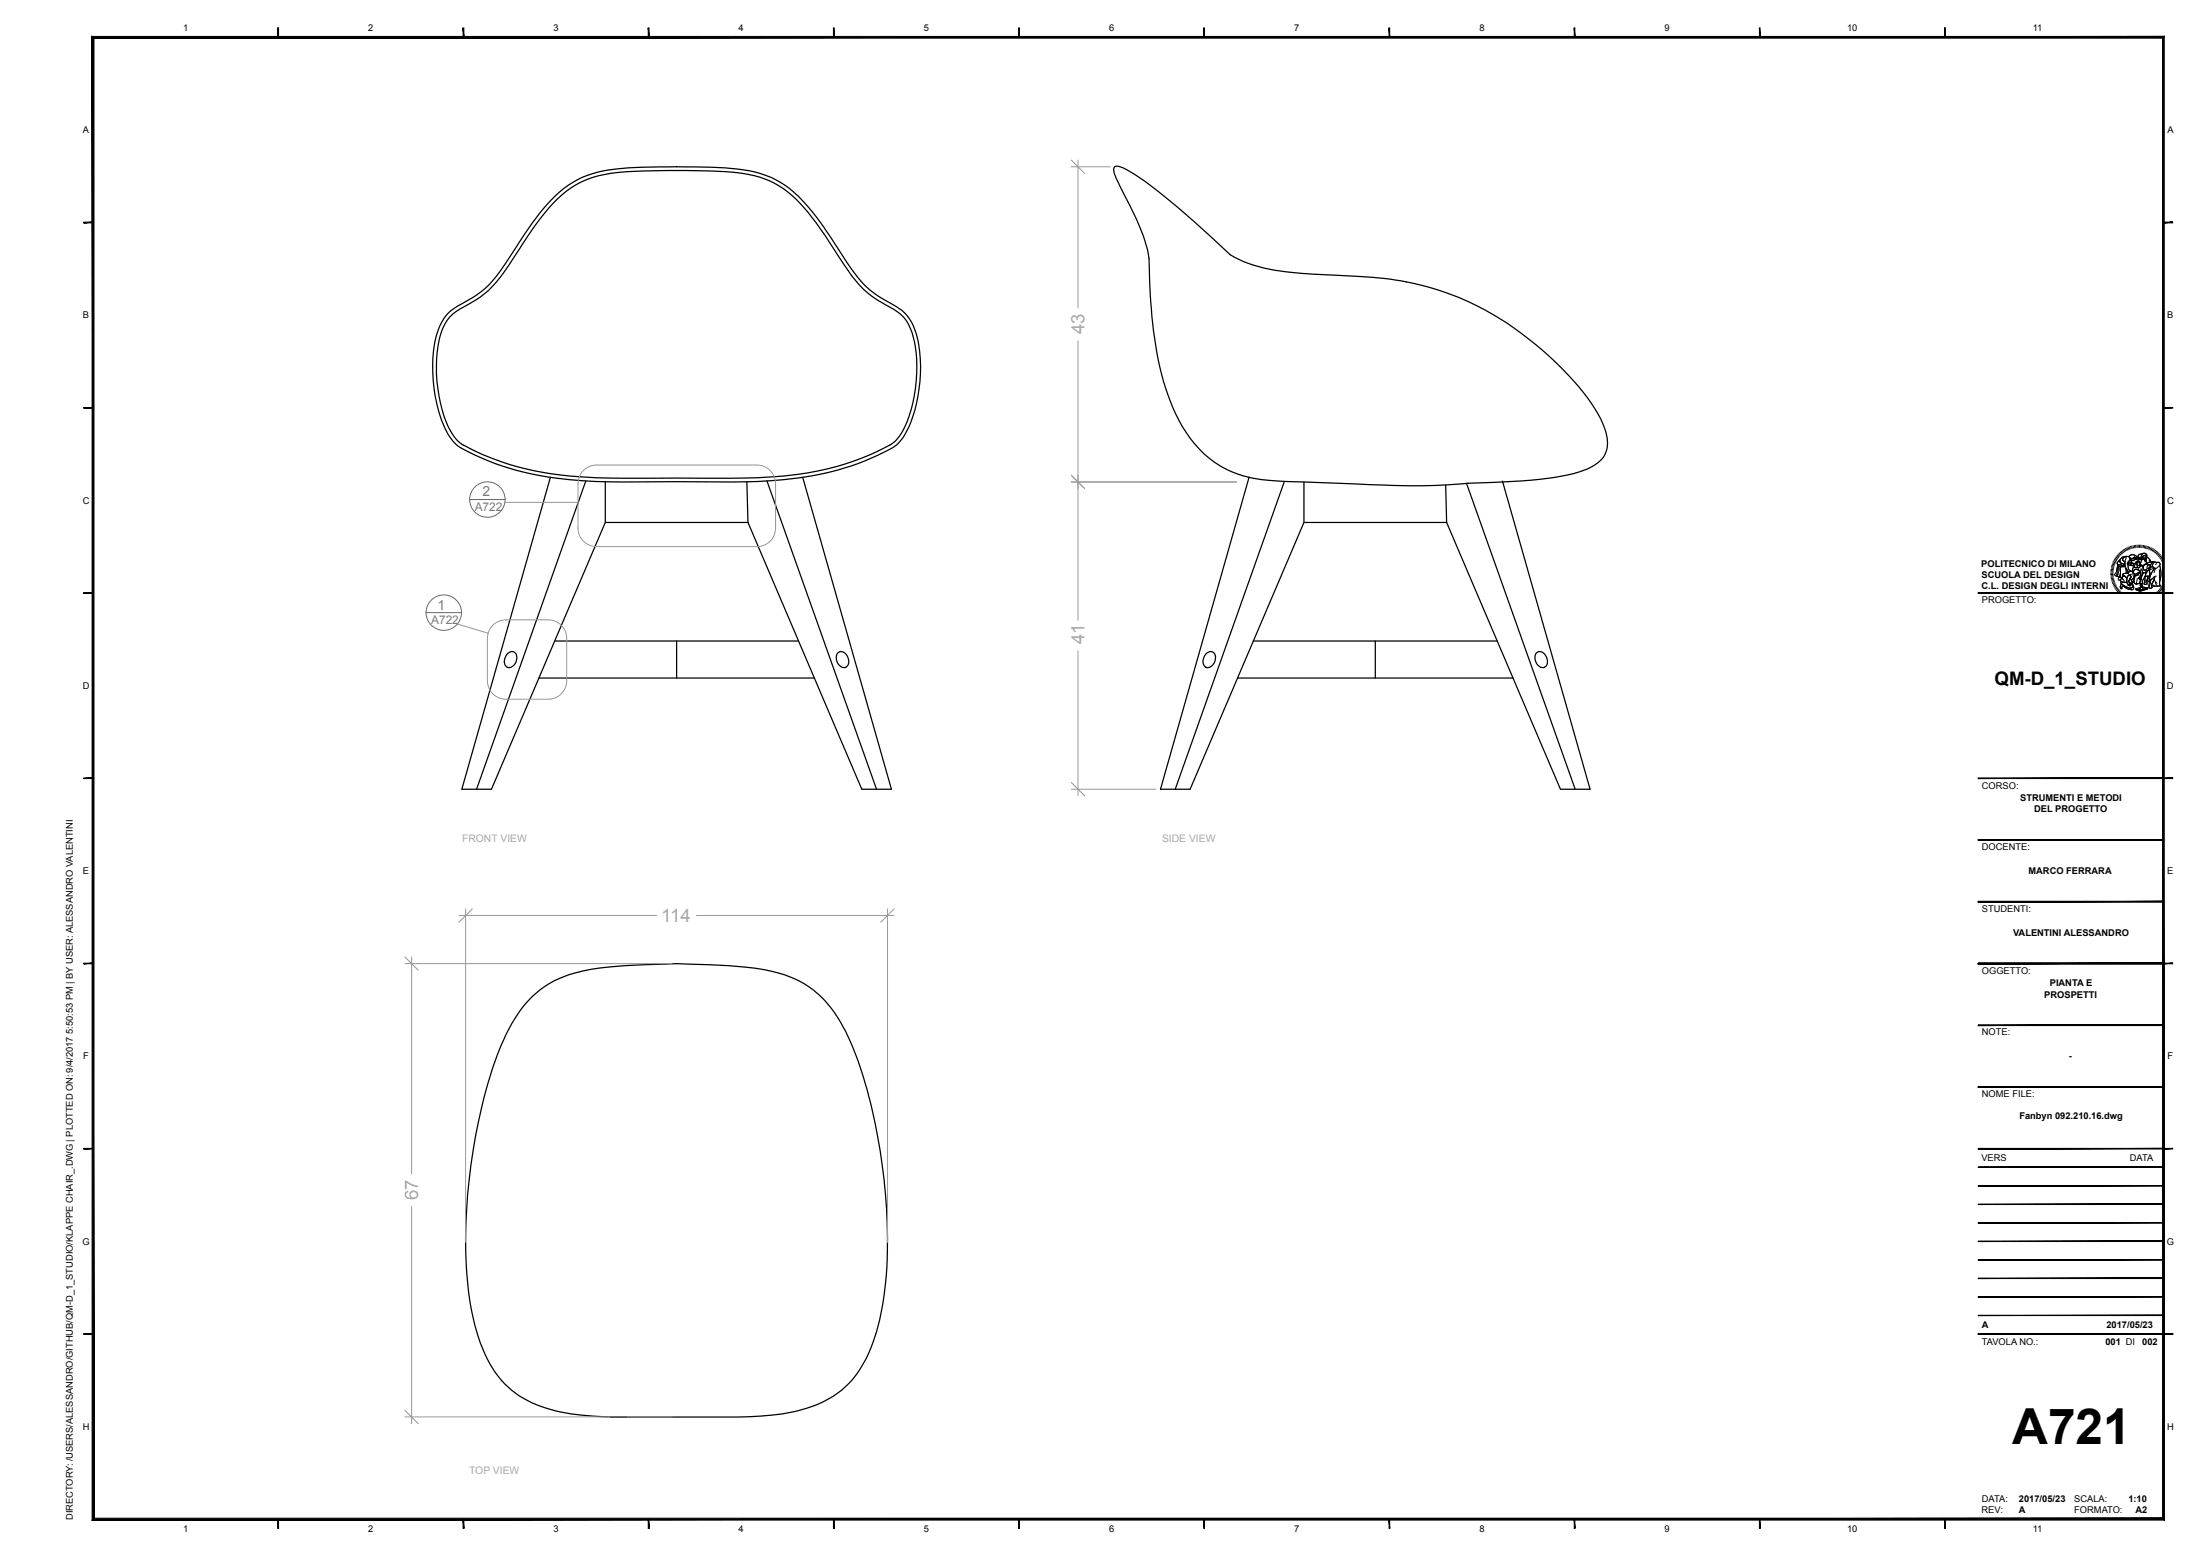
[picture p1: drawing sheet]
<svg xmlns="http://www.w3.org/2000/svg" width="594mm" height="420mm" viewBox="0 0 594 420" stroke-linecap="round" stroke-linejoin="round" font-family="sans-serif">
<g fill="none" stroke="#000" stroke-width=".34">
<path d="M149.3 54.9a25.1 25.1 0 0 1 17-8.3 213.9 213.9 0 0 1 34.4 .2 26 26 0 0 1 17.7 10.8l5.2 7.2a95.8 95.8 0 0 0 9 12.7 36.6 36.6 0 0 0 9.3 6.4 11.6 11.6 0 0 1 5 8.4 37.3 37.3 0 0 1-3.8 25.1l-1.6 1.9a63.5 63.5 0 0 1-22.7 8.2 152.3 152.3 0 0 1-28.9 1.6h-14.5a146.1 146.1 0 0 1-30.6-1.9 67.8 67.8 0 0 1-20.5-7.6 19.1 19.1 0 0 1-5.4-10.9 34.2 34.2 0 0 1 .8-20.3 10.5 10.5 0 0 1 5.6-5.6 28.1 28.1 0 0 0 12.1-11.3l7-10.6zM149.8 53a26 26 0 0 1 18-7.5l5.7-.4 9.2-.1a104.9 104.9 0 0 1 21.2 1.5 25.8 25.8 0 0 1 14.1 9.1l4.4 5.7 6.3 9.7a28.7 28.7 0 0 0 13.1 11.6 12.8 12.8 0 0 1 6.1 9.5 38.5 38.5 0 0 1-4 25.8 9.8 9.8 0 0 1-5 4.1 75.7 75.7 0 0 1-30.9 7.8 293.3 293.3 0 0 1-25.3 .2 295.4 295.4 0 0 1-25.4-.2 73.8 73.8 0 0 1-33.6-9.4 16 16 0 0 1-4.8-7.8 39 39 0 0 1-.5-23.9 11.5 11.5 0 0 1 6.4-6.8 27 27 0 0 0 11.8-10.9l6.4-9.7a54.9 54.9 0 0 1 6.8-8.3zM301 45a6.8 6.8 0 0 1 4.8 1.7 186.1 186.1 0 0 1 24.9 20.7 15.3 15.3 0 0 0 6.3 3.7 58.3 58.3 0 0 0 17.6 2.9l12.8 .6a76.6 76.6 0 0 1 49 19.9 70.1 70.1 0 0 1 15.8 18.6 11.7 11.7 0 0 1 1.6 8.4 9.1 9.1 0 0 1-6.7 5.6 88.5 88.5 0 0 1-23.2 3.1l-10.4 .5a146 146 0 0 1-19.4 .2l-26.7-.9a38.1 38.1 0 0 1-14.6-2.6 28.6 28.6 0 0 1-14.4-13.8 73.5 73.5 0 0 1-7.2-26.4l-.7-9.3a53.1 53.1 0 0 0-.9-11.2 106.9 106.9 0 0 0-7.7-17.4 5.7 5.7 0 0 1-1.1-4.2zM148.6 128.8l-23.9 84.2h8l30.7-72h38.6M158.2 129.8l-29.5 83.2M163.4 130v11M201.7 130.1l.3 10.9M207.1 129.8l29.6 83.2M216.7 128.8l24 84.2h-8l-30.7-72M337.2 128.8l-23.9 84.2h8l30.8-72h38.5M346.7 130.1l-29.4 82.9M352.1 130.1v10.9"/>
<path d="M390.3 130.9l.3 10.1M396 130.5l29.3 82.5M405.7 129.8l23.6 83.2h-8l-30.7-72M137 176.5a1.46 1.46 0 0 1 1.9-.4 1.46 1.46 0 0 1 .6 1.8 2.27 2.27 0 0 1-2.5 2.2 2.34 2.34 0 0 1 0-3.6zM149.8 173h65.8M182.7 173v10M226.3 176.2a1.79 1.79 0 0 1 2.7 1.4 1.62 1.62 0 0 1 .1 1.8 1.62 1.62 0 0 1-1.7 .7 2.75 2.75 0 0 1-1.1-3.9zM325.6 176.5a1.46 1.46 0 0 1 2-.4 1.46 1.46 0 0 1 .5 1.8 2.27 2.27 0 0 1-2.5 2.2 2.34 2.34 0 0 1 0-3.6zM338.4 173h65.9M371.3 173v10M414.9 176.2a1.83 1.83 0 0 1 2.7 1.4 1.65 1.65 0 0 1 .1 1.8 1.65 1.65 0 0 1-1.7 .7 2.75 2.75 0 0 1-1.1-3.9zM145.5 183h74.4"/>
<path d="M334.1 183h74.4M164.8 382.5h31.4a68.9 68.9 0 0 0 21.7-2.4 25.6 25.6 0 0 0 17.2-16.1 79.4 79.4 0 0 0 4.5-29.8 145.1 145.1 0 0 0-9.1-50.8 37.4 37.4 0 0 0-10.9-16.2 31.1 31.1 0 0 0-15.8-5.9 177.8 177.8 0 0 0-44.4 .4 27.8 27.8 0 0 0-15.8 7.4 43.7 43.7 0 0 0-9.8 17.1 149.6 149.6 0 0 0-7.2 63.1 49.3 49.3 0 0 0 7.1 21.1 27.2 27.2 0 0 0 17.7 10.7 84.2 84.2 0 0 0 17.8 1.4"/>
</g>
<g fill="none" stroke="#000" stroke-width=".27">
<path d="M569.9 154.7h.6M569.9 155.1h.6M569.9 154l.7 .1M569.9 154.4h.7M570 153.7l.6 .1M570 153.3l.7 .1M570.1 153l.7 .1M570.2 152.6l.6 .2M570.3 152.3l.6 .2M570.4 151.9l.7 .3M570.5 151.6l.7 .3M570.6 155.4l-.7 .1"/>
<path d="M570.6 155.7l-.6 .1M570.7 156.1l-.7 .1M570.7 151.3l.6 .3M570.8 156.3l-.7 .2M570.8 156.7l-.6 .2M570.9 151l.6 .3M570.9 157l-.6 .2M571 157.3l-.6 .2M571.1 150.7l.5 .4M571.1 157.6l-.6 .3M571.3 150.4l.5 .4M571.3 157.9l-.6 .3"/>
<path d="M571.4 158.2l-.6 .3M571.5 150.1l.5 .4M571.6 158.5l-.5 .3M571.7 149.8l.5 .5M571.8 152.4l.8 .1a.79 .79 0 0 0 1.1-.2l.1 .6-.4 .1-1.5-.2zM571.8 152.4l.1 .4M571.8 158.7l-.6 .4M571.9 152.9l-.3 .7v1.1l-.4 .7 .4 .2M571.9 149.5l.5 .5M572 159l-.6 .4M572.1 151.4l.3-.3a.84 .84 0 0 0 .9 1.1l.3 .1-.5 .4-.4-.2a.68 .68 0 0 1-1.1-.6zM572.2 152.9l.5 .1-.3 .6 .1 1.1v1l-.2 .1a.42 .42 0 0 1-.7-.4l.3-2z"/>
<path d="M572.2 152.9v.1a1.47 1.47 0 0 0-.3 1.6l-.3 1 .7 .2M572.2 149.3l.5 .5M572.2 159.2l-.6 .5M572.4 151.1l-.2 .1a1 1 0 0 0-.4 1.2l1.3 .3 .6-.4M572.4 159.5l-.5 .4M572.5 156.5l.1 .3a1.4 1.4 0 0 0 1.6 .2M572.5 149.1l.4 .4M572.5 150.8a2.01 2.01 0 0 1 1.9-.6 .96 .96 0 0 0-1.2 1l.6 .4-.1 .7-.6-.1a.77 .77 0 0 1-.7-.5 .77 .77 0 0 1 .1-.9zM572.6 156.9l.7 .3 .9-.2 .5 .7-.1 .3 .3-.2 .2 .4-.1-.5 .3 .3-.2-.4 .4 .1-.8-.6 .3-.8 .2 .1a1.05 1.05 0 0 1 .6 1.1 .8 .8 0 0 1 0 1 .8 .8 0 0 1-1 .2l-.1-.1a2.65 2.65 0 0 1-2.1-1.7zM572.6 156.9a1.5 1.5 0 0 0 1.4 1.4l1.4 .7M572.6 153l1.2-.1 .6 1.2v.5l-.5 .1a.51 .51 0 0 0-.6 .2 .51 .51 0 0 0 0 .6 .48 .48 0 0 1-.8 .3l-.1-2.2zM572.6 159.7l-.4 .5"/>
<path d="M572.7 153l-.3 .6 .1 2.2M572.7 157.6l2 1a.85 .85 0 0 0 1.2-.5 .66 .66 0 0 1 .1 1 .66 .66 0 0 1-1 0l-1.3-.6a.43 .43 0 0 0-.5-.2 .43 .43 0 0 0-.3 .4v.2l-.3-.1a.78 .78 0 0 1 .1-1zM572.7 148.8l.4 .6M572.7 157.5v.3a.73 .73 0 0 0 0 1.1l.2-.2a.43 .43 0 0 1 .3-.4 .43 .43 0 0 1 .5 .2l.6 .4a1.38 1.38 0 0 0 1.8-.1l-.2-.7M572.9 159.9l-.5 .6M573 156l-.2-.1a.55 .55 0 0 0-.9 .2v.3a.38 .38 0 0 0 .4 .2 .38 .38 0 0 0 .3-.3 .5 .5 0 0 1 .8 .3l.2 .2M573 148.6l.4 .6M573.1 155.6l.4-.2a.95 .95 0 0 1 .8 .8 .95 .95 0 0 1-.5 1h-.5a.81 .81 0 0 1-.9-.7l.7-.2-.1-.3zM573.3 154.9l1-.3 .4 .1a.5 .5 0 0 1 .3-.5 .5 .5 0 0 1 .5 0l.4 .2a1.07 1.07 0 0 1 .5 1.3 1.07 1.07 0 0 1-1.2 .7v-.4a.28 .28 0 0 0 .3-.3 .28 .28 0 0 0-.3-.3l-.5-.2-.4 .8-.7-.6-.3 .1-.1-.1zM573.3 148.4l.4 .5M573.4 150.5a1.1 1.1 0 0 1 1.8 .3l-.4 .7a.99 .99 0 0 0-.2 1.4 .99 .99 0 0 0 .7 1.3 .49 .49 0 0 0-.7 .5l-.3-.2v-.8l-.5-.6v-1.5l-.7-.5zM573.5 155.3l.8 .7"/>
<path d="M573.6 155.4a.61 .61 0 0 0-.5 .9M573.6 148.2l.3 .6M573.8 152.9l-2-.1-.3 .7a1.74 1.74 0 0 1-.6 1.5l.3 .4M573.9 148l.3 .6M573.9 153.3l.2 1.4M574.1 150.5l-.4 1.1v.9l.7 1.6-.1 .5 .3 .1 .2-.4 .5-.1a.99 .99 0 0 1-.7-1.3 1.12 1.12 0 0 1 .4-1.6 .86 .86 0 0 0-.2-1 .86 .86 0 0 0-1.1-.1 1.3 1.3 0 0 0-1.3 1.5l1.2 .6M574.2 147.9l.3 .6M574.3 154.6l-.4 .1a.51 .51 0 0 0-.6 .2 .51 .51 0 0 0 0 .6M574.4 150.2a.96 .96 0 0 0-1.2 1l.5 .4M574.5 147.7l.3 .6M574.7 155.3a.52 .52 0 0 1 .7 .6l-.2 .1-.5 1.1 .8 .6-.4-.1 .2 .4-.3-.3 .1 .5-.2-.4-.3 .2 .1-.1a1.76 1.76 0 0 1 0-2.6zM574.7 155.3a.46 .46 0 0 1 .5 .1 .46 .46 0 0 1 .1 .6l-.6 1.1 .8 .6-.4-.1 .2 .4-.3-.3 .1 .5-.2-.4-.3 .2 .1-.1a1.76 1.76 0 0 1 0-2.6z"/>
<path d="M574.7 152.1l.7-.3 .3 .2a.32 .32 0 0 0-.4 .2 .32 .32 0 0 0 .2 .4h-.2a.48 .48 0 0 1-.6-.5zM574.7 151.5l.9-.4-.1 .6-1.1 .5zM574.7 152.1a.61 .61 0 0 0 .8 .5M574.8 150.3a1.21 1.21 0 0 1 2.1 .1l-.3 .1a.62 .62 0 0 0-.9 .3l-.6-.2M574.9 150.1l.1-.1a1.14 1.14 0 0 1 1.9 .5l-.2 .1-.4-.3a.86 .86 0 0 1-1.5 0zM574.9 147.6l.2 .6M575.1 150.6l.7 .2 .5-.5 .3 .2-.2 .6-.4 .3-.4-.3-.6 .2zM575.2 147.5l.2 .6M575.3 154.2h.1a1.12 1.12 0 0 1 .9 .8 1.12 1.12 0 0 1-.3 1.1M575.4 152.1h.9l-.3 .1v.4a.39 .39 0 0 1-.5 0 .39 .39 0 0 1-.1-.5zM575.4 156.5l.2 .7a.91 .91 0 0 1 .3 1 .91 .91 0 0 1-.9 .6l-.1-.1M575.5 151.8l.2 .2"/>
<path d="M575.5 151.5v.2l-1.1 .5M575.5 155l-.7 .2M575.5 147.4l.2 .6M575.6 151.1l-.3 .6M575.7 154.7l.7 .5M575.8 152.1h.5l-.3 .1v.4a.39 .39 0 0 1-.5 0 .39 .39 0 0 1-.1-.5h.4l-.1 .1M575.8 155.2a.71 .71 0 0 1 .2 .9 .71 .71 0 0 1-.9 .2M575.9 154.1l.6-.4 1 .2a.38 .38 0 0 1 .3 .4 .38 .38 0 0 1-.2 .4l-.7 .2a.39 .39 0 0 1-.5 .2 .39 .39 0 0 1-.3-.4zM575.9 157l.8 .7M575.9 154.4a.87 .87 0 0 1 .6-.7 .87 .87 0 0 1 .9 .2l.4 .7-1.5 .4M575.9 147.3l.2 .6M576.1 151.1l.1 .1"/>
<path d="M576.2 150.7l.2 .1M576.2 156.4l.1 .9M576.2 153l-.4 .7v.6M576.3 147.2l.1 .7M576.3 150.8h.1M576.3 155l.6 .4 .5-.3 .4-.7-.3-.5-1.1-.2-.5 .7-.1-.1 .2-1.1 .2-.2 1.3 .2 .5-.4v-.3l.6 .2v.4a.66 .66 0 0 1-.1 1l.1 .8-.3 .4-.4 .2-.2 .5-.3-.1a.27 .27 0 0 0 .2 .3 .27 .27 0 0 0 .3 0l-.1 .4 .3-.3-.3 1.2-.2-.1a.86 .86 0 0 1-1.3 0l-.4-.4 .3-.6 .2-1.1M576.3 155l1.1-.4a.6 .6 0 0 1-.3 .7 .6 .6 0 0 1-.8-.3zM576.3 155.8l-.2 .9-.4 .5M576.5 155.2h-.1M576.6 150.9l.8-.2 .2 .3a.57 .57 0 0 1-.9 0zM576.6 150.5l-.2 .6-.4 .3-.4-.3-.6 .2M576.6 147.2l.1 .6"/>
<path d="M576.7 158.9l2-.4 1.2 .2-2.1 .6zM576.7 158.9l1.1 .4v.3l-1.1-.4zM576.7 158.9a5.7 5.7 0 0 1 3.2-.2l-2.1 .6zM576.8 151.6a.95 .95 0 0 1 1 .3 .95 .95 0 0 1 .1 1.1l-.3-.4 .2-.1-.1-.5a.43 .43 0 0 0-.6-.4 .43 .43 0 0 0-.1 .7v.2a.46 .46 0 0 1 0 .6 .46 .46 0 0 1-.7 0 .46 .46 0 0 1 .1-.7zM577 151.6a.79 .79 0 0 1 .8 .7 .79 .79 0 0 1-.6 .9h-.2l-.1-1.2zM577 147.1v.7M577 150.7a.4 .4 0 0 1 .6-.2 .4 .4 0 0 1 .1 .6h-.1M577 155.2h.1M577.1 150.5a.43 .43 0 0 1 .6-.1 .43 .43 0 0 1 0 .7l-.3-.4-.4 .1zM577.1 156.1l-.4 1.6 1.1-.3M577.1 154.8l.2 .1M577.2 155.1v.1"/>
<path d="M577.2 154.9v.1M577.2 151.9h.1M577.3 151.9l-.2 .1M577.3 147.1v.7M577.4 150.8l-.4-.1-.4 .2a.58 .58 0 0 0 1 0l-.2-.2v.2M577.4 153.2v.7M577.4 155.9l.3 .1 .2-.5 .4-.2-.2 1-.3 .3 .1-.4a.25 .25 0 0 1-.3 0 .25 .25 0 0 1-.2-.3zM577.5 154.7l-.1 .3a.48 .48 0 0 1-.4 .3 .48 .48 0 0 1-.5-.2M577.5 151.7l.2 .3-.1 .1M577.7 151.9a.42 .42 0 0 0-.7-.3 .42 .42 0 0 0 0 .7v.2a.45 .45 0 0 1 0 .6 .45 .45 0 0 1-.7 0 .45 .45 0 0 1 .1-.7l.1-.3a.79 .79 0 0 1 1.2-.4 .79 .79 0 0 1 .1 1.3l-.1-.4M577.7 147.1v.7M577.7 152.2l-.1 .1"/>
<path d="M577.7 152l.1 .5h-.8M577.7 152.9l-.7 .3M577.8 159.3l2.1-.6v.3l-2.1 .6zM577.8 159.3v.3M577.9 150.9l.1-.1 .2 .4-.3 .9M577.9 155.5h.1M577.9 156.1l-.1 .5 .3-.3M578 150.5l.1 .4M578 152.5l-.1-.4 .3-.9-.3-.5a.6 .6 0 0 1-.6-.7 .6 .6 0 0 1 .7-.5l.4 .1-.3 .7 .2 .8 .2-.5a.4 .4 0 0 0 .3 .3 .4 .4 0 0 0 .4-.1l-.1 .6 .1 .1 .2-.2 .4 .7-1.2 .7M578 147.1v.7M578.1 155.8l-.1 .3-.1-.3M578.1 153.5l-.1 1.4"/>
<path d="M578.1 152.7l.4 .3M578.2 157.6l.1-.2 .2 1.1-.3-.5-.3 .6zM578.2 154.7l-.4 .4 .1 .4M578.3 155.3l-.4 .2-.2 .5-.3-.1a.25 .25 0 0 0 .2 .3 .25 .25 0 0 0 .3 0M578.3 153.6l-.4 .8M578.4 147.2l-.1 .6M578.4 149.6h-.5a.59 .59 0 0 0-.6 .7M578.5 150.6a.4 .4 0 0 0 .3 .3 .4 .4 0 0 0 .4-.1M578.5 149.4a.83 .83 0 0 1 1.1 .3 .83 .83 0 0 1-.1 1l-.3 .8 .2-1.4a.51 .51 0 0 0-.6-.2 .51 .51 0 0 0-.3 .6l-.2 .6-.2-.8zM578.5 149.4a.83 .83 0 0 1 1.1 .2 .83 .83 0 0 1-.1 1.1l-.3 .8-.1-.1 .3-1.3a.51 .51 0 0 0-.6-.2 .51 .51 0 0 0-.3 .6l-.2 .6-.2-.8zM578.6 152.7a1.39 1.39 0 0 1 2.1 .1 1.7 1.7 0 0 1-1.4 1.3h-.1a1.17 1.17 0 0 1-.6-1.4zM578.7 150l.6-.2 .2 .5-.3 .5a.39 .39 0 0 1-.4 .1 .39 .39 0 0 1-.3-.4z"/>
<path d="M578.7 154.7l.8-.1-.4 1.2-.7 .9 .1 .7-.6 .7a2.85 2.85 0 0 1 .3-2.1zM578.7 150.3l.2 .1M578.7 154.7l-.6 1.6a1.57 1.57 0 0 0-.1 1.8l.3-.7 .2 1.4-.3-.8-.4 1 .2-.9M578.8 150.8h.1M578.8 153.7l-.3 .5 .1 .5 .9-.2 .5-.6M578.8 147.2l-.2 .7M578.8 150.4h.1M578.8 150.7h.1M579.1 150.5h.2M579.1 147.2l-.1 .7M579.2 155.6l.7-.1-.2 .9a.99 .99 0 0 0-.1 1.3h-.7zM579.2 150.5v.1"/>
<path d="M579.4 151.3l.3 .7M579.4 153.8h.1M579.4 147.3l-.1 .7M579.5 152.1l.8-.4 1-.1-.6 1zM579.5 154.5l-.4 1.1-.7 1.1v.9M579.6 153.7l-.3 .1M579.6 150.3l.6 .4 .6 .9-1 .4-.3-.3-.1-.4zM579.6 150.3l.9 1.1M579.6 154.1h.1M579.8 147.5l-.2 .6M579.9 158.7v.3l-2.1 .6-1.1-.4v-.3M579.9 155.5l-.2 .9a1 1 0 0 0-.1 1.3h-.7l.2-2"/>
<path d="M580.1 147.5l-.2 .7M580.2 153.6h.3l-.2 1.9-1.2 .1a2.42 2.42 0 0 1 .9-1.7zM580.2 153.4l-.1 .4M580.2 152.4l.4 .2 .1 .2M580.2 151.2l.6 .4M580.3 155.5l-1.2 .1M580.4 156.9l-.2 .1 .3 .3M580.5 147.7l-.3 .6M580.5 153.7l-.1 1.7a2.15 2.15 0 0 0-.1 2.7M580.6 156.6l1.2-1-.4 1.3a1.08 1.08 0 0 0-.3 1.6l-.4 .3h-.4l-.1-.3zM580.7 152.6a.97 .97 0 0 1 1.2-.9l.5 .2a.55 .55 0 0 1 .8 .1 .55 .55 0 0 1-.2 .8 1.28 1.28 0 0 1-2.3 .1v-.1M580.7 152.8l-.6 .9a.79 .79 0 0 1-1.3 0 .75 .75 0 0 1 0-1 .75 .75 0 0 1 1.1 0l-.2 .3a.27 .27 0 0 0 0 .4 .27 .27 0 0 0 .4-.1 .71 .71 0 0 0 0-.9 .71 .71 0 0 0-1-.1l-.5 .4v.5"/>
<path d="M580.7 154.4l.1 .6M580.8 147.8l-.3 .6M581.1 148l-.3 .6M581.2 153.6l-.9 .1M581.2 157.8l.6 .4M581.4 151.6l-1.3 .2-.6 .4M581.4 148.1l-.3 .6M581.6 156.6l.8 .8M581.6 153.6a6.3 6.3 0 0 0-1.4 3.4l1.4-1.3 .6-.2M581.7 151.7l.7 .2a.53 .53 0 0 1 .7 .1 .53 .53 0 0 1 0 .7l.3 1v1.8a3 3 0 0 0-.1 2.6l-2.4 .1 .9-2.6-1.6 1.4a6.3 6.3 0 0 1 1.4-3.4l.5-.1a.93 .93 0 0 1-.9-.7 .93 .93 0 0 1 .5-1.1zM581.7 151.7a.91 .91 0 0 0-.5 1 .91 .91 0 0 0 .9 .7M581.7 148.3l-.4 .6"/>
<path d="M581.8 155.6l-.4 1.3a1.08 1.08 0 0 0-.3 1.6l-.4 .3h-.4l-.1-.3 .5-1.9M581.9 153.6l-.3 1M582 157.1l.3 .9 .4 .2M582 148.6l-.4 .5M582.3 152.1l-.3 .3M582.3 148.8l-.4 .5M582.3 159.8l.5 .5M582.6 149l-.5 .5M582.6 159.6l.4 .5M582.8 159.4l.5 .4M582.8 149.2l-.4 .5M583 159.1l.5 .5"/>
<path d="M583.1 153.8v3.3M583.1 149.5l-.5 .5M583.1 152.7a8 8 0 0 1 0 4.7l.3 .8-2.4-.1M583.2 158.8l.6 .5M583.3 149.7l-.5 .5M583.4 158.6l.5 .4M583.5 150l-.5 .4M583.5 158.3l.6 .4M583.7 158l.6 .3M583.8 150.3l-.6 .4M583.8 157.7l.7 .3M584 150.6l-.6 .4"/>
<path d="M584 157.4l.6 .3M584.1 157.2l.6 .2M584.2 150.9l-.6 .4M584.2 156.9l.7 .1M584.3 156.5l.6 .2M584.3 151.2l-.6 .3M584.4 156.2l.6 .1M584.4 155.9l.7 .1M584.5 151.5l-.6 .3M584.5 155.5l.7 .1M584.5 155h.7M584.5 154.7h.7"/>
<path d="M584.5 155.2l.7 .1M584.6 151.9l-.6 .2M584.8 152.2l-.7 .2M584.9 152.5l-.7 .2M585 152.9l-.7 .1M585.1 153.2l-.7 .2M585.1 153.6l-.7 .1M585.2 153.9l-.7 .1M585.2 154.3h-.7M573.1 160.2l-.4 .5M573.4 160.4l-.4 .5M573.6 160.5l-.3 .6"/>
<path d="M573.9 160.7l-.3 .6M574.2 160.9l-.4 .6M574.5 161l-.3 .6M574.8 161.2l-.3 .6M575.1 161.3l-.3 .6M575.4 161.4l-.2 .7M575.7 161.5l-.2 .6M576 161.6l-.2 .6M576.3 161.6l-.1 .7M576.6 161.7v.7M577 161.7l-.1 .7M577.3 161.7v.7"/>
<path d="M577.6 161.7v.7M578 161.7v.7M578.3 161.7v.7M578.6 161.7l.1 .6M578.9 161.6l.2 .7M579.2 161.6l.2 .6M579.5 161.5l.2 .6M579.9 161.3l.2 .7M580.2 161.3l.2 .6M580.5 161.1l.2 .6M580.7 161l.3 .6M581 160.8l.4 .6"/>
<path d="M581.3 160.6l.4 .6M581.6 160.5l.4 .5M581.9 160.2l.4 .6M582.1 160.1l.4 .5"/>
</g>
<g fill="#fff" stroke="#fff" stroke-width=".27">
<path d="M559.1 160.1l30.8 4.3h-30.8z"/>
<path d="M559.1 160.1h25l5.8 4.3z"/>
<path d="M584.1 145.6h5.8l-5.8 14.5z"/>
<path d="M589.9 145.6v18.8l-5.8-4.3z"/>
<path d="M288.4 84v7.1h5.4zM288.4 84h5.4v7.1z"/>
<path d="M288.4 168.4v6.4h5.4zM288.4 168.4h5.4v6.4z"/>
<path d="M178.2 244.4v5.4l9-5.4zM178.2 249.8l9-5.4v5.4z"/>
<path d="M108.4 317.8v7h5.5zM108.4 317.8h5.5v7z"/>
</g>
<path d="M559.1 160.1h25v-14.5h5.8v18.8h-30.8z" fill="none" stroke="#fff" stroke-width=".27"/>
<g fill="#000" stroke="#000" stroke-width=".27">
<path d="M24.9 9.8l.5 400v-399.5zM24.9 9.8l.5 400-.5 .5z"/>
<path d="M75 7.5v2.6h.2zM75 7.5h.2v2.6z"/>
<path d="M75 7.5v2.6h.2zM75 7.5h.2v2.6z"/>
<path d="M125 7.5v2.6h.2zM125 7.5h.2v2.6z"/>
<path d="M175 7.5v2.6h.2zM175 7.5h.2v2.6z"/>
<path d="M225 7.5v2.6h.2zM225 7.5h.2v2.6z"/>
<path d="M275 7.5v2.6h.2zM275 7.5h.2v2.6z"/>
<path d="M325 7.5v2.6h.2zM325 7.5h.2v2.6z"/>
<path d="M375.1 7.5v2.6h.1zM375.1 7.5h.1v2.6z"/>
<path d="M425 7.5v2.6h.2zM425 7.5h.2v2.6z"/>
<path d="M475 7.5v2.6h.2zM475 7.5h.2v2.6z"/>
<path d="M525 7.5v2.6h.2zM525 7.5h.2v2.6z"/>
<path d="M525 7.5v2.6h.2zM525 7.5h.2v2.6z"/>
<path d="M25.4 10.3h558.5l.4-.5zM24.9 9.8h559.4l-558.9 .5z"/>
<path d="M584.1 60v.2l2.5-.2zM584.1 60.2l2.5-.2v.2z"/>
<path d="M22.6 60.2h2.5v-.2zM22.6 60h2.5l-2.5 .2z"/>
<path d="M22.6 110.2h2.5v-.2zM22.6 110h2.5l-2.5 .2z"/>
<path d="M584.1 110v.2l2.5-.2zM584.1 110.2l2.5-.2v.2z"/>
<path d="M584.1 160v.2l2.5-.2zM584.1 160.2l2.5-.2v.2z"/>
<path d="M584.1 160v.2l2.5-.2zM584.1 160.2l2.5-.2v.2z"/>
<path d="M22.6 160.2h2.5v-.2zM22.6 160h2.5l-2.5 .2z"/>
<path d="M22.6 160.2h2.5v-.2zM22.6 160h2.5l-2.5 .2z"/>
<path d="M534.1 160.2h50v-.2zM534.1 160h50l-50 .2z"/>
<path d="M22.6 210.2h2.5v-.2zM22.6 210h2.5l-2.5 .2z"/>
<path d="M534.1 210.2h50v-.2zM534.1 210h50l-50 .2z"/>
<path d="M584.1 210v.2l2.5-.2zM584.1 210.2l2.5-.2v.2z"/>
<path d="M534.1 226.8h50v-.2zM534.1 226.6h50l-50 .2z"/>
<path d="M534.1 243.3v.2l50-.2zM534.1 243.5l50-.2v.2z"/>
<path d="M534.1 260v.1l50-.1zM534.1 260.1l50-.1v.1z"/>
<path d="M534.1 260v.1l50-.1zM534.1 260.1l50-.1v.1z"/>
<path d="M534.1 260v.1l50-.1zM534.1 260.1l50-.1v.1z"/>
<path d="M534.1 260v.1l50-.1zM534.1 260.1l50-.1v.1z"/>
<path d="M534.1 243.5h50v-.2zM534.1 243.3h50l-50 .2z"/>
<path d="M584.1 260v.1l2.5-.1zM584.1 260.1l2.5-.1v.1z"/>
<path d="M22.6 260.1h2.5v-.1zM22.6 260h2.5l-2.5 .1z"/>
<path d="M534.1 276.6v.2l50-.2zM534.1 276.8l50-.2v.2z"/>
<path d="M534.1 293.3v.2l50-.2zM534.1 293.5l50-.2v.2z"/>
<path d="M534.1 293.3v.2l50-.2zM534.1 293.5l50-.2v.2z"/>
<path d="M22.6 310.1h2.5v-.1zM22.6 310h2.5l-2.5 .1z"/>
<path d="M534.1 315h50zM534.1 315.1l50-.1z"/>
<path d="M534.1 310v.1l50-.1zM534.1 310.1l50-.1v.1z"/>
<path d="M584.1 310v.1l2.5-.1zM584.1 310.1l2.5-.1v.1z"/>
<path d="M534.1 340h50zM534.1 340.1l50-.1z"/>
<path d="M534.1 335h50zM534.1 335.1l50-.1z"/>
<path d="M534.1 330h50zM534.1 330.1l50-.1z"/>
<path d="M534.1 325h50zM534.1 325.1l50-.1z"/>
<path d="M534.1 320h50zM534.1 320.1l50-.1z"/>
<path d="M534.1 360v.1l50-.1zM534.1 360.1l50-.1v.1z"/>
<path d="M534.1 360v.1l50-.1zM534.1 360.1l50-.1v.1z"/>
<path d="M534.1 355h50zM534.1 355.1l50-.1z"/>
<path d="M534.1 350h50zM534.1 350.1l50-.1z"/>
<path d="M534.1 345h50zM534.1 345.1l50-.1z"/>
<path d="M584.1 360v.1l2.5-.1zM584.1 360.1l2.5-.1v.1z"/>
<path d="M22.6 360.1h2.5v-.1zM22.6 360h2.5l-2.5 .1z"/>
<path d="M584.1 360.1h2.5v-.1zM584.1 360h2.5l-2.5 .1z"/>
<path d="M584.1 360.1h2.5v-.1zM584.1 360h2.5l-2.5 .1z"/>
<path d="M24.9 410.3l559-.5h-558.5zM24.9 410.3l559-.5 .4 .5z"/>
<path d="M75 410.1l.2 2.4v-2.4zM75 410.1l.2 2.4h-.2z"/>
<path d="M75 410.1l.2 2.4v-2.4zM75 410.1l.2 2.4h-.2z"/>
<path d="M125 410.1l.2 2.4v-2.4zM125 410.1l.2 2.4h-.2z"/>
<path d="M175 410.1l.2 2.4v-2.4zM175 410.1l.2 2.4h-.2z"/>
<path d="M225 410.1l.2 2.4v-2.4zM225 410.1l.2 2.4h-.2z"/>
<path d="M275 410.1l.2 2.4v-2.4zM275 410.1l.2 2.4h-.2z"/>
<path d="M325 410.1l.2 2.4v-2.4zM325 410.1l.2 2.4h-.2z"/>
<path d="M375.1 410.1l.1 2.4v-2.4zM375.1 410.1l.1 2.4h-.1z"/>
<path d="M425 410.1l.2 2.4v-2.4zM425 410.1l.2 2.4h-.2z"/>
<path d="M475 410.1l.2 2.4v-2.4zM475 410.1l.2 2.4h-.2z"/>
<path d="M525 410.1l.2 2.4v-2.4zM525 410.1l.2 2.4h-.2z"/>
<path d="M525 410.1l.2 2.4v-2.4zM525 410.1l.2 2.4h-.2z"/>
<path d="M583.9 10.3v399.5l.4 .5zM583.9 10.3l.4-.5v400.5z"/>
</g>
<g fill="none" stroke="#979797" stroke-width=".27">
<path d="M289.2 45h10.6M289.2 43.2l3.6 3.6M291.1 43.2v39.9M291.1 92v75.4M136.3 135.6h19.8M157.8 126.7a5 5 0 0 1 3.3-1.2h43.3a5 5 0 0 1 5 5v12a5 5 0 0 1-5 5h-43.3a5 5 0 0 1-5-5v-12a5 5 0 0 1 1.7-3.8zM289.2 130.1h44.7M289.2 128.3l3.6 3.6M123.5 168.5l8.3 2.4M133.4 168.5a5 5 0 0 1 3.2-1.2h11.4a5 5 0 0 1 5 5v11.4a5 5 0 0 1-5 5h-11.4a5 5 0 0 1-5-5v-11.4a5 5 0 0 1 1.8-3.8zM291.1 175.7v39.1M289.2 213h22.9"/>
<path d="M289.2 211.2l3.6 3.6M109.3 258.3l3.6 3.6M111.1 258.3v58.6M123.9 247.1h53.4M125.7 245.3v90.1M127.5 245.3l-3.6 3.6M188.1 247.1h53.3M239.6 245.3v90.1M241.4 245.3l-3.6 3.6M109.3 260.1h72.2M111.1 325.7v58.6M109.3 382.4h72.2"/>
<path d="M109.3 380.7l3.6 3.6"/>
</g>
<g fill="none" stroke="#696969" stroke-width=".27">
<path d="M126.8 134.8h9.6M115 165.4h9.7"/>
<circle cx="131.6" cy="134.8" r="4.8"/>
<circle cx="119.8" cy="165.4" r="4.8"/>
</g>
<text font-size="13.4" x="543.3" y="389.9">A721</text>
<g font-size="5" fill="#a8a8a8">
<text x="292.8" y="90.3" transform="rotate(-90 292.8 90.3)">43</text>
<text x="292.8" y="173.9" transform="rotate(-90 292.8 173.9)">41</text>
<text x="178.5" y="248.9">114</text>
<text x="112.9" y="324" transform="rotate(-90 112.9 324)">67</text>
</g>
<text font-size="5" x="538.5" y="184.8">QM-D_1_STUDIO</text>
<g font-size="3.8" fill="#7c7c7c">
<text x="130.2" y="134">2</text>
<text x="118.1" y="164.6">1</text>
</g>
<g font-size="3.2" fill="#7c7c7c">
<text x="128.2" y="137.9">A722</text>
<text x="116.4" y="168.5">A722</text>
</g>
<g font-size="2.8" fill="#a8a8a8">
<text x="124.8" y="227.3">FRONT VIEW</text>
<text x="313.8" y="227.2">SIDE VIEW</text>
<text x="126.7" y="397.8">TOP VIEW</text>
</g>
<g font-size="2.5">
<text x="49.4" y="8.5">1</text>
<text x="99.4" y="8.5">2</text>
<text x="149.4" y="8.4">3</text>
<text x="199.4" y="8.4">4</text>
<text x="249.4" y="8.4">5</text>
<text x="299.4" y="8.4">6</text>
<text x="349.4" y="8.4">7</text>
<text x="399.4" y="8.4">8</text>
<text x="449.4" y="8.4">9</text>
<text x="498.7" y="8.4">10</text>
<text x="548.8" y="8.5">11</text>
<text x="22.4" y="36">A</text>
<text x="585.2" y="36">A</text>
<text x="22.4" y="85.9">B</text>
<text x="585.1" y="85.9">B</text>
<text x="22.3" y="135.9">C</text>
<text x="585.1" y="135.9">C</text>
<text x="534.9" y="153">POLITECNICO DI MILANO</text>
<text x="535" y="156.1">SCUOLA DEL DESIGN</text>
<text x="535" y="159.1">C.L. DESIGN DEGLI INTERNI</text>
<text x="535.1" y="162.9">PROGETTO:</text>
<text x="22.3" y="186">D</text>
<text x="585.1" y="186">D</text>
<text x="535.1" y="212.9">CORSO:</text>
<text x="545.4" y="216.2">STRUMENTI E METODI</text>
<text x="549.3" y="219.3">DEL PROGETTO</text>
<text x="535.1" y="229.5">DOCENTE:</text>
<text x="22.4" y="236">E</text>
<text x="547.7" y="236">MARCO FERRARA</text>
<text x="585.1" y="236">E</text>
<text x="535.1" y="246.2">STUDENTI:</text>
<text x="543.5" y="252.6">VALENTINI ALESSANDRO</text>
<text x="535.1" y="262.9">OGGETTO:</text>
<text x="552" y="269.3">PROSPETTI</text>
<text x="553.4" y="266.2">PIANTA E</text>
<text x="535.1" y="279.5">NOTE:</text>
<text x="22.5" y="286">F</text>
<text x="558.6" y="286">-</text>
<text x="585.2" y="286">F</text>
<text x="535.1" y="296.2">NOME FILE:</text>
<text x="545.2" y="302.1">Fanbyn 092.210.16.dwg</text>
<text x="535" y="313.4">VERS</text>
<text x="575" y="313.4">DATA</text>
<text x="22.2" y="336">G</text>
<text x="585.1" y="336">G</text>
<text x="535.1" y="358.4">A</text>
<text x="568.7" y="358.4">2017/05/23</text>
<text x="535.1" y="363">TAVOLA NO.:</text>
<text x="568.5" y="363">001 DI</text>
<text x="578.4" y="363">002</text>
<text x="22.3" y="386">H</text>
<text x="585.1" y="386">H</text>
<text x="535.1" y="405.5">DATA:</text>
<text x="545.1" y="405.4">2017/05/23</text>
<text x="560" y="405.4">SCALA:</text>
<text x="574.7" y="405.4">1:10</text>
<text x="19.7" y="410.3" transform="rotate(-90 19.7 410.3)">DIRECTORY: /USERS/ALESSANDRO/GITHUB/QM-D_1_STUDIO/KLAPPE CHAIR_.DWG | PLOTTED ON: 9/4/2017 5:50:53 PM | BY USER: ALESSANDRO VALENTINI</text>
<text x="49.4" y="413.4">1</text>
<text x="99.4" y="413.4">2</text>
<text x="149.4" y="413.4">3</text>
<text x="199.4" y="413.4">4</text>
<text x="249.4" y="413.4">5</text>
<text x="299.4" y="413.4">6</text>
<text x="349.4" y="413.4">7</text>
<text x="399.4" y="413.4">8</text>
<text x="449.4" y="413.4">9</text>
<text x="498.7" y="413.4">10</text>
<text x="535" y="408.4">REV:</text>
<text x="545.1" y="408.4">A</text>
<text x="548.8" y="413.4">11</text>
<text x="560" y="408.4">FORMATO:</text>
<text x="576.6" y="408.4">A2</text>
</g>
</svg>
